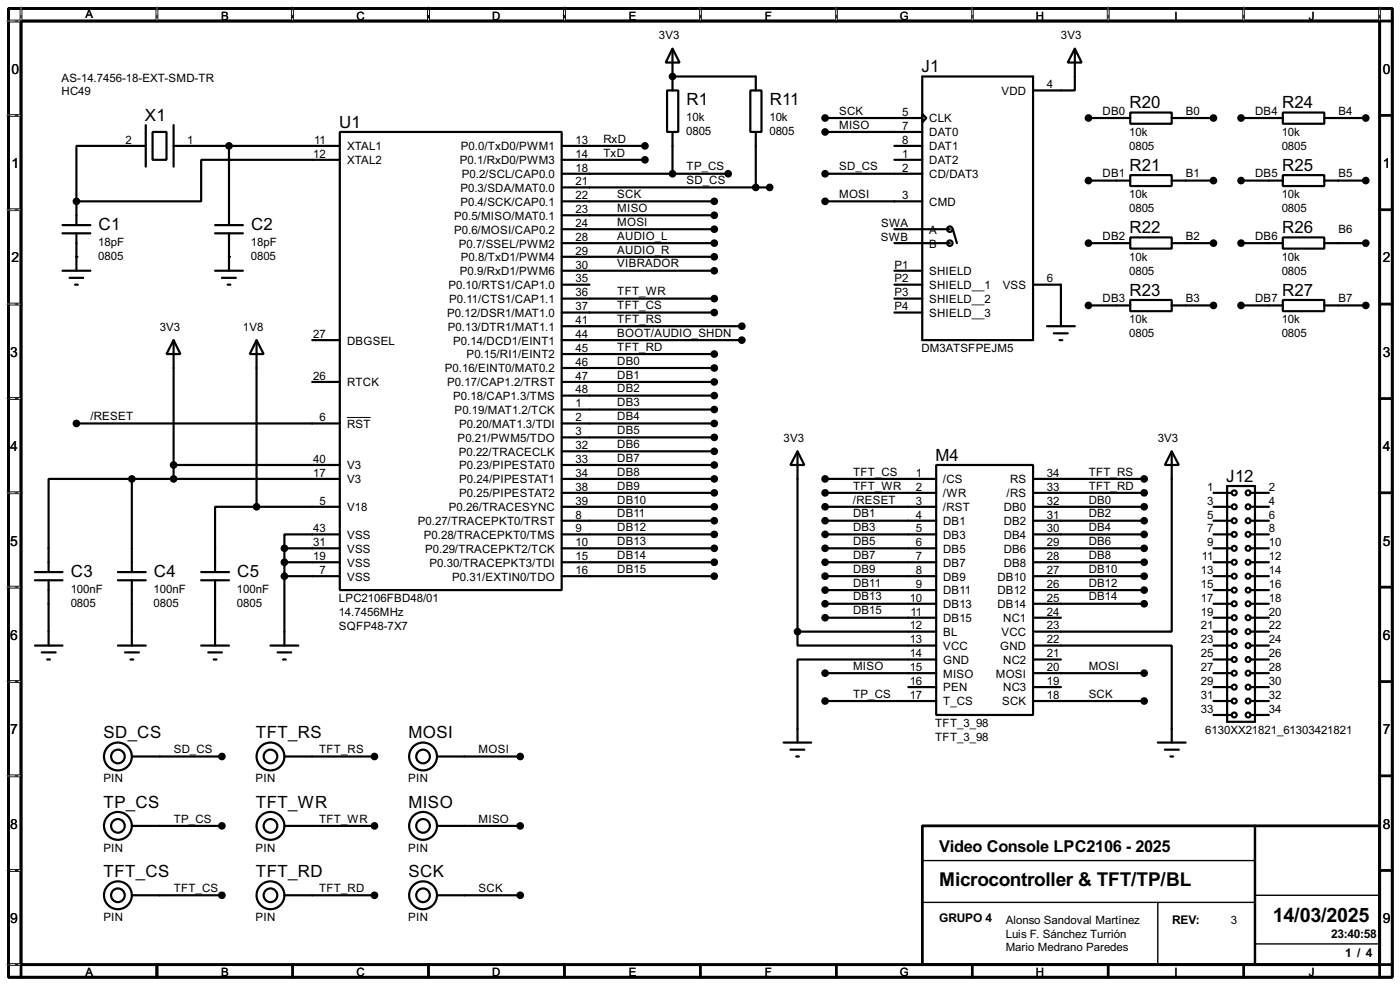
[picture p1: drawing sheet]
<svg xmlns="http://www.w3.org/2000/svg" width="256mm" height="180mm" viewBox="0 0 256 180" stroke-linecap="round" stroke-linejoin="round" font-family="sans-serif">
<path d="M1.6 1.6h253.5v177.3h-253.5zM3.9 3.9h248.9v172.7h-248.9z" fill="none" stroke="#000" stroke-width=".5"/>
<g fill="none" stroke="#000" stroke-width=".45">
<path d="M3.9 1.6v2.3h-2.3M28.8 1.6v2.3M53.6 1.6v2.3M78.5 1.6v2.3M103.4 1.6v2.3M128.3 1.6v2.3M153.2 1.6v2.3M178.1 1.6v2.3M203 1.6v2.3M227.9 1.6v2.3M252.8 1.6v2.3h2.3M1.6 21.1h2.3"/>
<path d="M1.6 38.4h2.3M252.8 21.1h2.3M252.8 38.4h2.3M1.6 55.7h2.3M252.8 55.7h2.3M1.6 73h2.3M252.8 73h2.3M1.6 90.2h2.3M252.8 90.2h2.3M1.6 107.5h2.3M252.8 107.5h2.3M1.6 124.8h2.3"/>
<path d="M252.8 124.8h2.3M1.6 142h2.3M1.6 159.3h2.3M169 151.2h83.8v25.4h-83.8zM229.9 151.2v25.4M252.8 142h2.3M252.8 159.3h2.3M1.6 176.6h2.3v2.3M28.8 176.6v2.3M53.6 176.6v2.3M78.5 176.6v2.3M103.4 176.6v2.3"/>
<path d="M128.3 176.6v2.3M153.2 176.6v2.3M178.1 176.6v2.3M203 176.6v2.3M227.9 176.6v2.3M255.1 176.6h-2.3v2.3"/>
</g>
<g fill="none" stroke="#fff" stroke-width=".18">
<path d="M1.3 3.9h2.3M3.9 1.3v2.3M28.8 1.3v2.3M53.6 1.3v2.3M78.5 1.3v2.3M103.4 1.3v2.3M128.3 1.3v2.3M153.2 1.3v2.3M178.1 1.3v2.3M203 1.3v2.3M227.9 1.3v2.3M252.8 1.3v2.3"/>
<path d="M1.3 21.1h2.3M1.3 38.4h2.3M1.3 55.7h2.3M1.3 73h2.3M1.3 90.2h2.3M1.3 107.5h2.3M1.3 124.8h2.3M1.3 142h2.3M1.3 159.3h2.3M1.3 176.6h2.3"/>
</g>
<g fill="none" stroke="#000" stroke-width=".18" stroke-dasharray=".5 1">
<path d="M1.3 3.9h2.3M3.9 1.3v2.3M28.8 1.3v2.3M53.6 1.3v2.3M78.5 1.3v2.3M103.4 1.3v2.3M128.3 1.3v2.3M153.2 1.3v2.3M178.1 1.3v2.3M203 1.3v2.3M227.9 1.3v2.3M252.8 1.3v2.3"/>
<path d="M1.3 21.1h2.3M1.3 38.4h2.3M1.3 55.7h2.3M1.3 73h2.3M1.3 90.2h2.3M1.3 107.5h2.3M1.3 124.8h2.3M1.3 142h2.3M1.3 159.3h2.3M1.3 176.6h2.3"/>
</g>
<path d="M169 157.5h60.9M169 165.2h60.9M212.1 165.2v11.4M229.9 163.9h22.9M229.9 172.8h22.9" fill="none" stroke="#000" stroke-width=".25"/>
<g fill="#000">
<circle cx="123.2" cy="14" r=".2"/>
<circle cx="14" cy="36.9" r=".2"/>
<circle cx="14" cy="47" r=".2"/>
<circle cx="42" cy="47" r=".2"/>
</g>
<g fill="none" stroke="#000" stroke-width=".4">
<path d="M122.2 16.6h2.1v7.6h-2.1zM123.2 8.9l1.3 2.6h-2.5zM123.2 14h15.3v2.6M123.2 8.9v7.7M137.5 16.6h2v7.6h-2zM169 14h20.3v48.3h-20.3zM196.9 8.9l1.3 2.6h-2.6zM196.9 8.9v7.7h-7.6M14 36.9v4.3M26.7 26.7h-12.7v10.2M26.7 22.9v7.6M28 24.2h2.5v5.1h-2.5z"/>
<path d="M31.8 26.7h30.5M31.8 22.9v7.6M42 26.7v14.5M62.3 24.2h40.6v83.8h-40.6zM62.3 29.3h-25.4v7.6h-22.9M102.9 26.7h15.3M102.9 29.3h15.3M102.9 36.9h28M102.9 39.4h28M102.9 34.3h38.1M102.9 31.8h30.5M123.2 24.2v7.6"/>
<path d="M138.5 24.2v10.1M151.2 36.9h17.8M151.2 31.8h17.8M151.2 24.2h17.8M151.2 21.6h17.8M163.9 26.7h5.1M163.9 29.3h5.1M169 20.9l.7 .7-.7 .8zM199.4 21.6h7.7M199.4 33.1h7.7M207.1 20.6h7.6v2.1h-7.6zM207.1 32.1h7.6v2h-7.6z"/>
<path d="M214.7 21.6h7.6M214.7 33.1h7.6M227.4 21.6h7.6M227.4 33.1h7.6M235 20.6h7.6v2.1h-7.6zM235 32.1h7.6v2h-7.6zM242.6 21.6h7.6M242.6 33.1h7.6M11.5 49.6h5.1M11.5 41.2h5.1M11.5 42.7h5.1M12.8 50.9h2.5"/>
<path d="M13.8 52.1h.5M14 42.7v6.9M39.4 49.6h5.1M39.4 41.2h5.1M39.4 42.7h5.1M40.7 50.9h2.5M41.7 52.1h.5M42 42.7v6.9M102.9 42h28M102.9 44.5h28M102.9 49.6h28M102.9 54.7h28"/>
<path d="M102.9 59.7h33M102.9 57.2h28M102.9 47h28M102.9 52.1h5.1M163.9 42h10.1M163.9 44.5h10.1M163.9 49.6h5.1M163.9 54.7h5.1M163.9 57.2h5.1M163.9 52.1h5.1M174.6 42l.7 2.5M189.3 52.1h5.1v7.6"/>
<path d="M191.8 59.7h5.1M199.4 44.5h7.7M199.4 55.9h7.7M207.1 43.5h7.6v2h-7.6zM207.1 54.9h7.6v2.1h-7.6zM214.7 44.5h7.6M214.7 55.9h7.6M227.4 44.5h7.6M227.4 55.9h7.6M235 43.5h7.6v2h-7.6zM235 54.9h7.6v2.1h-7.6zM242.6 44.5h7.6"/>
<path d="M242.6 55.9h7.6M14 77.5h48.3M31.8 62.3l1.3 2.5h-2.6zM31.8 62.3v25.4M47 62.3l1.3 2.5h-2.5zM47 62.3v30.5M57.2 62.3h5.1M57.2 69.9h5.1M102.9 77.5h28M102.9 62.3h33M102.9 64.8h28M102.9 67.4h28"/>
<path d="M102.9 69.9h28M102.9 72.4h28M102.9 75h28M193.1 61h2.5M194.1 62.3h.5M24.2 87.7h-15.3v17M24.2 87.7v17M24.2 87.7h38.1M31.8 85.1h30.5M47 92.8h-7.6v11.9M47 92.8h15.3M62.3 97.8h-10.2v2.6"/>
<path d="M102.9 87.7h28M102.9 90.2h28M102.9 92.8h28M102.9 95.3h28M102.9 97.8h28M102.9 85.1h28M102.9 80.1h28M102.9 82.6h28M146.1 82.6l1.3 2.5h-2.6zM146.1 82.6v33M151.2 87.7h20.3M151.2 90.2h20.3"/>
<path d="M151.2 92.8h20.3M151.2 95.3h20.3M151.2 97.8h20.3M171.5 85.1h17.8v45.8h-17.8zM189.3 87.7h20.3M189.3 90.2h20.3M189.3 92.8h20.3M189.3 95.3h20.3M189.3 97.8h20.3M214.7 82.6l1.3 2.5h-2.6zM214.7 82.6v33h-25.4M222.3 90.2h3.4"/>
<path d="M222.3 92.8h3.4M222.3 95.3h3.4M222.3 97.8h3.4M224.8 89h5.1v43.1h-5.1zM229.1 90.2h3.4M229.1 92.8h3.4M229.1 95.3h3.4M229.1 97.8h3.4M6.4 104.7h5.1M6.4 106.2h5.1M6.4 118.2h5.1M7.7 119.4h2.5"/>
<path d="M8.9 106.2v12M21.6 104.7h5.1M21.6 106.2h5.1M21.6 118.2h5.1M22.9 119.4h2.6M24.2 106.2v12M36.9 104.7h5.1M36.9 106.2h5.1M36.9 118.2h5.1M38.2 119.4h2.5M39.4 106.2v12M49.6 118.2h5.1"/>
<path d="M50.9 119.4h2.5M52.1 100.4h10.2M52.1 100.4v17.8M52.1 102.9h10.2M52.1 105.5h10.2M102.9 100.4h28M102.9 102.9h28M102.9 105.5h28M146.1 115.6v2.6h25.4M146.1 115.6h25.4M151.2 100.4h20.3M151.2 102.9h20.3"/>
<path d="M151.2 105.5h20.3M151.2 108h20.3M151.2 110.5h20.3M151.2 113.1h20.3M189.3 118.2h25.4v17.7M189.3 100.4h20.3M189.3 102.9h20.3M189.3 105.5h20.3M189.3 108h20.3M189.3 110.5h20.3M189.3 113.1h5.1M222.3 100.4h3.4"/>
<path d="M222.3 102.9h3.4M222.3 105.5h3.4M222.3 108h3.4M222.3 110.5h3.4M222.3 113.1h3.4M222.3 115.6h3.4M222.3 118.2h3.4M229.1 100.4h3.4M229.1 102.9h3.4M229.1 105.5h3.4M229.1 108h3.4M229.1 110.5h3.4"/>
<path d="M229.1 113.1h3.4M229.1 115.6h3.4M229.1 118.2h3.4M8.7 120.7h.5M23.9 120.7h.5M24.2 138.5h16.5M39.2 120.7h.5M51.9 120.7h.5M52.1 138.5h16.5M80.1 138.5h15.2M143.6 135.9h5M144.8 137.2h2.6"/>
<path d="M145.9 138.5h.5M151.2 123.2h20.3M151.2 128.3h20.3M166.4 125.8h5.1M171.5 120.7h-25.4v15.2M189.3 123.2h20.3M189.3 128.3h20.3M189.3 120.7h5.1M189.3 125.8h5.1M212.1 135.9h5.1M213.4 137.2h2.6M214.4 138.5h.5"/>
<path d="M222.3 123.2h3.4M222.3 128.3h3.4M222.3 120.7h3.4M222.3 125.8h3.4M222.3 130.9h3.4M229.1 123.2h3.4M229.1 128.3h3.4M229.1 120.7h3.4M229.1 125.8h3.4M229.1 130.9h3.4M24.2 151.2h16.5M52.1 151.2h16.5"/>
<path d="M80.1 151.2h15.2M24.2 163.9h16.5M52.1 163.9h16.5M80.1 163.9h15.2"/>
<circle cx="174" cy="42" r=".5"/>
<circle cx="174" cy="44.5" r=".5"/>
<circle cx="226.1" cy="92.8" r=".45"/>
<circle cx="226.1" cy="95.3" r=".45"/>
<circle cx="226.1" cy="97.8" r=".45"/>
<circle cx="226.1" cy="90.2" r=".45"/>
<circle cx="228.6" cy="90.2" r=".45"/>
<circle cx="228.6" cy="92.8" r=".45"/>
<circle cx="228.6" cy="95.3" r=".45"/>
<circle cx="228.6" cy="97.8" r=".45"/>
<circle cx="226.1" cy="100.4" r=".45"/>
<circle cx="226.1" cy="108" r=".45"/>
<circle cx="226.1" cy="113.1" r=".45"/>
<circle cx="226.1" cy="115.6" r=".45"/>
<circle cx="226.1" cy="118.2" r=".45"/>
<circle cx="226.1" cy="102.9" r=".45"/>
<circle cx="226.1" cy="105.5" r=".45"/>
<circle cx="226.1" cy="110.5" r=".45"/>
<circle cx="228.6" cy="100.4" r=".45"/>
<circle cx="228.6" cy="102.9" r=".45"/>
<circle cx="228.6" cy="118.2" r=".45"/>
<circle cx="228.6" cy="113.1" r=".45"/>
<circle cx="228.6" cy="110.5" r=".45"/>
<circle cx="228.6" cy="115.6" r=".45"/>
<circle cx="228.6" cy="108" r=".45"/>
<circle cx="228.6" cy="105.5" r=".45"/>
<circle cx="21.6" cy="138.5" r="2.55"/>
<circle cx="21.6" cy="138.5" r="1.25"/>
<circle cx="49.5" cy="138.5" r="2.55"/>
<circle cx="49.5" cy="138.5" r="1.25"/>
<circle cx="77.5" cy="138.5" r="2.55"/>
<circle cx="77.5" cy="138.5" r="1.25"/>
<circle cx="226.1" cy="125.8" r=".45"/>
<circle cx="226.1" cy="128.3" r=".45"/>
<circle cx="226.1" cy="123.2" r=".45"/>
<circle cx="226.1" cy="120.7" r=".45"/>
<circle cx="226.1" cy="130.9" r=".45"/>
<circle cx="228.6" cy="130.9" r=".45"/>
<circle cx="228.6" cy="128.3" r=".45"/>
<circle cx="228.6" cy="125.8" r=".45"/>
<circle cx="228.6" cy="123.2" r=".45"/>
<circle cx="228.6" cy="120.7" r=".45"/>
<circle cx="21.6" cy="151.2" r="2.55"/>
<circle cx="21.6" cy="151.2" r="1.25"/>
<circle cx="49.5" cy="151.2" r="2.55"/>
<circle cx="49.5" cy="151.2" r="1.25"/>
<circle cx="77.5" cy="151.2" r="2.55"/>
<circle cx="77.5" cy="151.2" r="1.25"/>
<circle cx="21.6" cy="163.9" r="2.55"/>
<circle cx="21.6" cy="163.9" r="1.25"/>
<circle cx="49.5" cy="163.9" r="2.55"/>
<circle cx="49.5" cy="163.9" r="1.25"/>
<circle cx="77.5" cy="163.9" r="2.55"/>
<circle cx="77.5" cy="163.9" r="1.25"/>
</g>
<path d="M63.6 76.4h4.3" fill="none" stroke="#000" stroke-width=".18"/>
<g fill="#000" stroke="#000" stroke-width=".4">
<circle cx="123.2" cy="14" r=".5"/>
<circle cx="14" cy="36.9" r=".5"/>
<circle cx="41.9" cy="26.7" r=".5"/>
<circle cx="118.1" cy="29.3" r=".5"/>
<circle cx="118.1" cy="26.7" r=".5"/>
<circle cx="123.2" cy="31.8" r=".5"/>
<circle cx="130.8" cy="36.9" r=".5"/>
<circle cx="130.8" cy="39.4" r=".5"/>
<circle cx="133.4" cy="31.8" r=".5"/>
<circle cx="138.4" cy="34.3" r=".5"/>
<circle cx="141" cy="34.3" r=".5"/>
<circle cx="151.1" cy="24.2" r=".5"/>
<circle cx="151.1" cy="21.6" r=".5"/>
<circle cx="151.1" cy="36.9" r=".5"/>
<circle cx="151.1" cy="31.8" r=".5"/>
<circle cx="199.4" cy="21.6" r=".5"/>
<circle cx="199.4" cy="33.1" r=".5"/>
<circle cx="222.3" cy="21.6" r=".5"/>
<circle cx="222.3" cy="33.1" r=".5"/>
<circle cx="227.3" cy="21.6" r=".5"/>
<circle cx="227.3" cy="33.1" r=".5"/>
<circle cx="250.2" cy="21.6" r=".5"/>
<circle cx="250.2" cy="33.1" r=".5"/>
<circle cx="130.8" cy="54.7" r=".5"/>
<circle cx="130.8" cy="42" r=".5"/>
<circle cx="130.8" cy="44.5" r=".5"/>
<circle cx="130.8" cy="57.2" r=".5"/>
<circle cx="130.8" cy="49.6" r=".5"/>
<circle cx="130.8" cy="47" r=".5"/>
<circle cx="135.9" cy="59.7" r=".5"/>
<circle cx="199.4" cy="55.9" r=".5"/>
<circle cx="199.4" cy="44.5" r=".5"/>
<circle cx="222.3" cy="44.5" r=".5"/>
<circle cx="222.3" cy="55.9" r=".5"/>
<circle cx="227.3" cy="44.5" r=".5"/>
<circle cx="227.3" cy="55.9" r=".5"/>
<circle cx="250.2" cy="44.5" r=".5"/>
<circle cx="250.2" cy="55.9" r=".5"/>
<circle cx="14" cy="77.5" r=".5"/>
<circle cx="130.8" cy="69.9" r=".5"/>
<circle cx="130.8" cy="67.4" r=".5"/>
<circle cx="130.8" cy="77.5" r=".5"/>
<circle cx="130.8" cy="64.8" r=".5"/>
<circle cx="130.8" cy="75" r=".5"/>
<circle cx="130.8" cy="72.4" r=".5"/>
<circle cx="135.9" cy="62.3" r=".5"/>
<circle cx="24.1" cy="87.7" r=".5"/>
<circle cx="31.8" cy="85.1" r=".5"/>
<circle cx="31.8" cy="87.7" r=".5"/>
<circle cx="47" cy="92.8" r=".5"/>
<circle cx="130.8" cy="92.8" r=".5"/>
<circle cx="130.8" cy="85.1" r=".5"/>
<circle cx="130.8" cy="97.8" r=".5"/>
<circle cx="130.8" cy="82.6" r=".5"/>
<circle cx="130.8" cy="80.1" r=".5"/>
<circle cx="130.8" cy="90.2" r=".5"/>
<circle cx="130.8" cy="95.3" r=".5"/>
<circle cx="130.8" cy="87.7" r=".5"/>
<circle cx="151.1" cy="92.8" r=".5"/>
<circle cx="151.1" cy="90.2" r=".5"/>
<circle cx="151.1" cy="95.3" r=".5"/>
<circle cx="151.1" cy="97.8" r=".5"/>
<circle cx="151.1" cy="87.7" r=".5"/>
<circle cx="209.6" cy="90.2" r=".5"/>
<circle cx="209.6" cy="95.3" r=".5"/>
<circle cx="209.6" cy="87.7" r=".5"/>
<circle cx="209.6" cy="97.8" r=".5"/>
<circle cx="209.6" cy="92.8" r=".5"/>
<circle cx="52.1" cy="102.9" r=".5"/>
<circle cx="52.1" cy="105.5" r=".5"/>
<circle cx="52.1" cy="100.4" r=".5"/>
<circle cx="130.8" cy="102.9" r=".5"/>
<circle cx="130.8" cy="105.5" r=".5"/>
<circle cx="130.8" cy="100.4" r=".5"/>
<circle cx="146.1" cy="115.6" r=".5"/>
<circle cx="151.1" cy="113.1" r=".5"/>
<circle cx="151.1" cy="110.5" r=".5"/>
<circle cx="151.1" cy="108" r=".5"/>
<circle cx="151.1" cy="105.5" r=".5"/>
<circle cx="151.1" cy="102.9" r=".5"/>
<circle cx="151.1" cy="100.4" r=".5"/>
<circle cx="209.6" cy="102.9" r=".5"/>
<circle cx="209.6" cy="108" r=".5"/>
<circle cx="209.6" cy="105.5" r=".5"/>
<circle cx="209.6" cy="110.5" r=".5"/>
<circle cx="209.6" cy="100.4" r=".5"/>
<circle cx="40.6" cy="138.5" r=".5"/>
<circle cx="68.6" cy="138.5" r=".5"/>
<circle cx="95.3" cy="138.5" r=".5"/>
<circle cx="151.1" cy="128.3" r=".5"/>
<circle cx="151.1" cy="123.2" r=".5"/>
<circle cx="209.6" cy="123.2" r=".5"/>
<circle cx="209.6" cy="128.3" r=".5"/>
<circle cx="40.6" cy="151.2" r=".5"/>
<circle cx="68.6" cy="151.2" r=".5"/>
<circle cx="95.3" cy="151.2" r=".5"/>
<circle cx="40.6" cy="163.9" r=".5"/>
<circle cx="68.6" cy="163.9" r=".5"/>
<circle cx="95.3" cy="163.9" r=".5"/>
</g>
<text font-size="4.1" x="233.2" y="168.8">14/03/2025</text>
<text font-size="3.9" x="172.1" y="162.2">Microcontroller &amp; TFT/TP/BL</text>
<g font-size="3.5">
<text x="168.8" y="13.2">J1</text>
<text x="26.6" y="22.1">X1</text>
<text x="62.1" y="23.3">U1</text>
<text x="125.8" y="19.2">R1</text>
<text x="141" y="19.2">R11</text>
<text x="206.9" y="19.8">R20</text>
<text x="234.9" y="19.8">R24</text>
<text x="206.9" y="31.2">R21</text>
<text x="234.9" y="31.2">R25</text>
<text x="18.1" y="42.1">C1</text>
<text x="46" y="42.1">C2</text>
<text x="206.9" y="42.7">R22</text>
<text x="234.9" y="42.7">R26</text>
<text x="206.9" y="54.1">R23</text>
<text x="234.9" y="54.1">R27</text>
<text x="171.4" y="84.3">M4</text>
<text x="224.7" y="88.2">J12</text>
<text x="13" y="105.6">C3</text>
<text x="28.2" y="105.6">C4</text>
<text x="43.5" y="105.6">C5</text>
<text x="19" y="135.1">SD_CS</text>
<text x="46.9" y="135.1">TFT_RS</text>
<text x="74.8" y="135.1">MOSI</text>
<text x="19" y="147.8">TP_CS</text>
<text x="46.9" y="147.8">TFT_WR</text>
<text x="74.8" y="147.8">MISO</text>
<text x="19" y="160.5">TFT_CS</text>
<text x="46.9" y="160.5">TFT_RD</text>
<text x="74.8" y="160.5">SCK</text>
</g>
<text font-size="3.4" x="172.1" y="155.9">Video Console LPC2106 - 2025</text>
<g font-size="2.9">
<text x="2.1" y="13.5">0</text>
<text x="253.4" y="13.5">0</text>
<text x="2.1" y="30.7">1</text>
<text x="253.4" y="30.7">1</text>
<text x="2.1" y="48">2</text>
<text x="253.4" y="48">2</text>
<text x="1.9" y="65.3">3</text>
<text x="253.4" y="65.3">3</text>
<text x="1.9" y="82.5">4</text>
<text x="253.4" y="82.5">4</text>
<text x="1.9" y="99.9">5</text>
<text x="253.4" y="99.9">5</text>
<text x="1.9" y="117.1">6</text>
<text x="253.4" y="117.1">6</text>
<text x="1.9" y="134.4">7</text>
<text x="253.4" y="134.4">7</text>
<text x="1.9" y="151.7">8</text>
<text x="253.4" y="151.7">8</text>
<text x="1.9" y="168.9">9</text>
<text x="253.4" y="168.9">9</text>
</g>
<g font-size="2.5">
<text x="172" y="168.8">GRUPO 4</text>
<text x="214.7" y="169.1">REV:</text>
<text x="243.9" y="171.6">23:40:58</text>
<text x="246.4" y="175.2">1 / 4</text>
</g>
<g font-size="2.4">
<text x="15.6" y="3.4">A</text>
<text x="40.5" y="3.6">B</text>
<text x="65.3" y="3.6">C</text>
<text x="90.2" y="3.6">D</text>
<text x="115.2" y="3.6">E</text>
<text x="140.1" y="3.6">F</text>
<text x="164.8" y="3.6">G</text>
<text x="189.8" y="3.6">H</text>
<text x="215.1" y="3.6">I</text>
<text x="239.8" y="3.6">J</text>
<text x="120.7" y="7.2">3V3</text>
<text x="194.4" y="7.2">3V3</text>
<text x="11.3" y="15">AS-14.7456-18-EXT-SMD-TR</text>
<text x="11.3" y="17.5">HC49</text>
<text x="183.5" y="17.3">VDD</text>
<text x="191.8" y="16.2">4</text>
<text x="125.7" y="22.2">10k</text>
<text x="141" y="22.2">10k</text>
<text x="153.7" y="23.6">MISO</text>
<text x="153.7" y="21">SCK</text>
<text x="165.3" y="21.2">5</text>
<text x="165.3" y="23.8">7</text>
<text x="170.2" y="22.4">CLK</text>
<text x="202" y="21">DB0</text>
<text x="217.2" y="21">B0</text>
<text x="229.9" y="21">DB4</text>
<text x="245.2" y="21">B4</text>
<text x="23" y="26.3">2</text>
<text x="34.3" y="26.3">1</text>
<text x="57.4" y="28.9">12</text>
<text x="57.6" y="26.3">11</text>
<text x="63.6" y="27.5">XTAL1</text>
<text x="84.4" y="27.5">P0.0/TxD0/PWM1</text>
<text x="105.5" y="26.3">13</text>
<text x="105.5" y="28.9">14</text>
<text x="110.5" y="26.1">RxD</text>
<text x="110.5" y="28.6">TxD</text>
<text x="125.7" y="24.7">0805</text>
<text x="141" y="24.7">0805</text>
<text x="165.3" y="26.3">8</text>
<text x="165.3" y="28.9">1</text>
<text x="170.2" y="25">DAT0</text>
<text x="170.2" y="27.5">DAT1</text>
<text x="206.9" y="24.9">10k</text>
<text x="206.9" y="27.4">0805</text>
<text x="234.8" y="24.9">10k</text>
<text x="234.8" y="27.4">0805</text>
<text x="63.6" y="30">XTAL2</text>
<text x="84.2" y="30">P0.1/RxD0/PWM3</text>
<text x="84.3" y="35.1">P0.3/SDA/MAT0.0</text>
<text x="84.6" y="32.6">P0.2/SCL/CAP0.0</text>
<text x="105.5" y="31.4">18</text>
<text x="105.5" y="33.9">21</text>
<text x="125.8" y="33.7">SD_CS</text>
<text x="125.8" y="31.2">TP_CS</text>
<text x="153.7" y="31.2">SD_CS</text>
<text x="165.3" y="31.4">2</text>
<text x="170.2" y="32.6">CD/DAT3</text>
<text x="170.2" y="30">DAT2</text>
<text x="202" y="32.5">DB1</text>
<text x="217.2" y="32.5">B1</text>
<text x="229.9" y="32.5">DB5</text>
<text x="245.2" y="32.5">B5</text>
<text x="83.2" y="40.2">P0.5/MISO/MAT0.1</text>
<text x="84.3" y="37.7">P0.4/SCK/CAP0.1</text>
<text x="105.5" y="36.5">22</text>
<text x="105.5" y="39">23</text>
<text x="105.5" y="41.6">24</text>
<text x="113.1" y="36.3">SCK</text>
<text x="113.1" y="38.8">MISO</text>
<text x="113.1" y="41.3">MOSI</text>
<text x="153.7" y="36.3">MOSI</text>
<text x="161.4" y="41.6">SWA</text>
<text x="165.3" y="36.5">3</text>
<text x="170.2" y="37.7">CMD</text>
<text x="206.9" y="36.3">10k</text>
<text x="206.9" y="38.8">0805</text>
<text x="234.8" y="36.3">10k</text>
<text x="234.8" y="38.8">0805</text>
<text x="18" y="45">18pF</text>
<text x="18" y="47.6">0805</text>
<text x="45.9" y="45">18pF</text>
<text x="45.9" y="47.6">0805</text>
<text x="83.2" y="42.7">P0.6/MOSI/CAP0.2</text>
<text x="84" y="45.3">P0.7/SSEL/PWM2</text>
<text x="84.4" y="47.8">P0.8/TxD1/PWM4</text>
<text x="105.5" y="44.1">28</text>
<text x="105.5" y="46.6">29</text>
<text x="113.1" y="43.9">AUDIO_L</text>
<text x="113.1" y="46.4">AUDIO_R</text>
<text x="161.4" y="44.1">SWB</text>
<text x="170.2" y="42.7">A</text>
<text x="170.2" y="45.3">B</text>
<text x="202" y="43.9">DB2</text>
<text x="206.9" y="47.7">10k</text>
<text x="217.2" y="43.9">B2</text>
<text x="229.9" y="43.9">DB6</text>
<text x="234.8" y="47.7">10k</text>
<text x="245.2" y="42.6">B6</text>
<text x="82.1" y="52.9">P0.10/RTS1/CAP1.0</text>
<text x="84.2" y="50.4">P0.9/RxD1/PWM6</text>
<text x="105.5" y="49.2">30</text>
<text x="105.5" y="51.7">35</text>
<text x="113.1" y="49">VIBRADOR</text>
<text x="163.8" y="49.2">P1</text>
<text x="163.8" y="51.7">P2</text>
<text x="170.2" y="50.4">SHIELD</text>
<text x="170.2" y="52.9">SHIELD__1</text>
<text x="183.7" y="52.9">VSS</text>
<text x="191.8" y="51.7">6</text>
<text x="206.9" y="50.3">0805</text>
<text x="234.8" y="50.3">0805</text>
<text x="81.9" y="58">P0.12/DSR1/MAT1.0</text>
<text x="82.3" y="55.4">P0.11/CTS1/CAP1.1</text>
<text x="105.5" y="54.3">36</text>
<text x="105.5" y="56.8">37</text>
<text x="105.5" y="59.3">41</text>
<text x="113.1" y="54">TFT_WR</text>
<text x="113.1" y="59.1">TFT_RS</text>
<text x="113.1" y="56.6">TFT_CS</text>
<text x="163.8" y="54.3">P3</text>
<text x="163.8" y="56.8">P4</text>
<text x="170.2" y="55.4">SHIELD__2</text>
<text x="170.2" y="58">SHIELD__3</text>
<text x="202" y="55.3">DB3</text>
<text x="206.9" y="59.2">10k</text>
<text x="217.2" y="55.3">B3</text>
<text x="229.9" y="55.3">DB7</text>
<text x="234.8" y="59.2">10k</text>
<text x="245.2" y="55.3">B7</text>
<text x="29.3" y="60.5">3V3</text>
<text x="44.5" y="60.5">1V8</text>
<text x="57.4" y="61.9">27</text>
<text x="63.6" y="63.1">DBGSEL</text>
<text x="82" y="60.5">P0.13/DTR1/MAT1.1</text>
<text x="83" y="63.1">P0.14/DCD1/EINT1</text>
<text x="85.5" y="65.6">P0.15/RI1/EINT2</text>
<text x="105.5" y="61.9">44</text>
<text x="105.5" y="64.4">45</text>
<text x="113.1" y="61.7">BOOT/AUDIO_SHDN</text>
<text x="113.1" y="64.2">TFT_RD</text>
<text x="168.8" y="64.5">DM3ATSFPEJM5</text>
<text x="206.9" y="61.7">0805</text>
<text x="234.8" y="61.7">0805</text>
<text x="57.4" y="69.5">26</text>
<text x="63.6" y="70.7">RTCK</text>
<text x="81.5" y="68.1">P0.16/EINT0/MAT0.2</text>
<text x="81.9" y="70.7">P0.17/CAP1.2/TRST</text>
<text x="105.5" y="67">46</text>
<text x="105.5" y="69.5">47</text>
<text x="105.5" y="72">48</text>
<text x="113.1" y="66.7">DB0</text>
<text x="113.1" y="69.3">DB1</text>
<text x="113.1" y="71.8">DB2</text>
<text x="16.6" y="76.9">/RESET</text>
<text x="58.6" y="77.1">6</text>
<text x="83" y="73.2">P0.18/CAP1.3/TMS</text>
<text x="83.3" y="75.8">P0.19/MAT1.2/TCK</text>
<text x="105.5" y="74.6">1</text>
<text x="105.5" y="77.1">2</text>
<text x="113.1" y="74.4">DB3</text>
<text x="113.1" y="76.9">DB4</text>
<text x="63.6" y="78.3">RST</text>
<text x="83.8" y="80.8">P0.21/PWM5/TDO</text>
<text x="84" y="83.4">P0.22/TRACECLK</text>
<text x="84.1" y="78.3">P0.20/MAT1.3/TDI</text>
<text x="105.5" y="79.7">3</text>
<text x="105.5" y="82.2">32</text>
<text x="113.1" y="79.5">DB5</text>
<text x="113.1" y="82">DB6</text>
<text x="143.6" y="80.8">3V3</text>
<text x="212.1" y="80.8">3V3</text>
<text x="57.4" y="87.3">17</text>
<text x="57.4" y="84.7">40</text>
<text x="63.6" y="88.5">V3</text>
<text x="63.6" y="85.9">V3</text>
<text x="84.1" y="85.9">P0.23/PIPESTAT0</text>
<text x="84.1" y="88.5">P0.24/PIPESTAT1</text>
<text x="105.5" y="84.7">33</text>
<text x="105.5" y="87.3">34</text>
<text x="105.5" y="89.8">38</text>
<text x="113.1" y="84.5">DB7</text>
<text x="113.1" y="87.1">DB8</text>
<text x="113.1" y="89.6">DB9</text>
<text x="156.3" y="87.1">TFT_CS</text>
<text x="156.3" y="89.6">TFT_WR</text>
<text x="167.8" y="89.8">2</text>
<text x="167.8" y="87.3">1</text>
<text x="172.8" y="88.5">/CS</text>
<text x="185" y="88.5">RS</text>
<text x="191.8" y="89.8">33</text>
<text x="191.8" y="87.3">34</text>
<text x="199.4" y="87.1">TFT_RS</text>
<text x="199.4" y="89.6">TFT_RD</text>
<text x="221.2" y="89.8">1</text>
<text x="232.5" y="89.8">2</text>
<text x="58.6" y="92.4">5</text>
<text x="63.6" y="93.6">V18</text>
<text x="82.2" y="93.6">P0.26/TRACESYNC</text>
<text x="84.1" y="91">P0.25/PIPESTAT2</text>
<text x="105.5" y="92.4">39</text>
<text x="105.5" y="94.9">8</text>
<text x="113.1" y="92.2">DB10</text>
<text x="113.1" y="94.7">DB11</text>
<text x="156.3" y="92.2">/RESET</text>
<text x="156.3" y="94.7">DB1</text>
<text x="167.8" y="92.4">3</text>
<text x="167.8" y="94.9">4</text>
<text x="172.8" y="91">/WR</text>
<text x="172.8" y="93.6">/RST</text>
<text x="183.9" y="93.6">DB0</text>
<text x="184.4" y="91">/RS</text>
<text x="191.8" y="92.4">32</text>
<text x="191.8" y="94.9">31</text>
<text x="199.4" y="92.2">DB0</text>
<text x="199.4" y="94.7">DB2</text>
<text x="221.2" y="92.4">3</text>
<text x="221.2" y="94.9">5</text>
<text x="232.5" y="92.4">4</text>
<text x="232.5" y="94.9">6</text>
<text x="57.4" y="100">31</text>
<text x="57.4" y="97.4">43</text>
<text x="63.6" y="101.2">VSS</text>
<text x="63.6" y="98.6">VSS</text>
<text x="76.5" y="96.1">P0.27/TRACEPKT0/TRST</text>
<text x="77.6" y="98.6">P0.28/TRACEPKT0/TMS</text>
<text x="77.9" y="101.2">P0.29/TRACEPKT2/TCK</text>
<text x="105.5" y="97.4">9</text>
<text x="105.5" y="100">10</text>
<text x="113.1" y="97.2">DB12</text>
<text x="113.1" y="99.8">DB13</text>
<text x="156.3" y="97.2">DB3</text>
<text x="156.3" y="99.8">DB5</text>
<text x="167.8" y="97.4">5</text>
<text x="167.8" y="100">6</text>
<text x="172.8" y="96.1">DB1</text>
<text x="172.8" y="98.6">DB3</text>
<text x="172.8" y="101.2">DB5</text>
<text x="183.9" y="96.1">DB2</text>
<text x="183.9" y="98.6">DB4</text>
<text x="183.9" y="101.2">DB6</text>
<text x="191.8" y="97.4">30</text>
<text x="191.8" y="100">29</text>
<text x="199.4" y="97.2">DB4</text>
<text x="199.4" y="99.8">DB6</text>
<text x="221.2" y="97.4">7</text>
<text x="221.2" y="100">9</text>
<text x="232.5" y="100">10</text>
<text x="232.5" y="97.4">8</text>
<text x="57.4" y="102.5">19</text>
<text x="58.6" y="105.1">7</text>
<text x="63.6" y="106.3">VSS</text>
<text x="63.6" y="103.7">VSS</text>
<text x="78.7" y="103.7">P0.30/TRACEPKT3/TDI</text>
<text x="82.8" y="106.3">P0.31/EXTIN0/TDO</text>
<text x="105.5" y="102.5">15</text>
<text x="105.5" y="105.1">16</text>
<text x="113.1" y="102.3">DB14</text>
<text x="113.1" y="104.9">DB15</text>
<text x="156.3" y="102.3">DB7</text>
<text x="156.3" y="104.9">DB9</text>
<text x="156.3" y="107.4">DB11</text>
<text x="167.8" y="102.5">7</text>
<text x="167.8" y="105.1">8</text>
<text x="167.8" y="107.6">9</text>
<text x="172.8" y="103.7">DB7</text>
<text x="172.8" y="106.3">DB9</text>
<text x="182.7" y="106.3">DB10</text>
<text x="183.9" y="103.7">DB8</text>
<text x="191.8" y="102.5">28</text>
<text x="191.8" y="105.1">27</text>
<text x="191.8" y="107.6">26</text>
<text x="199.4" y="102.3">DB8</text>
<text x="199.4" y="104.9">DB10</text>
<text x="199.4" y="107.4">DB12</text>
<text x="220" y="105.1">13</text>
<text x="220" y="107.6">15</text>
<text x="220.2" y="102.5">11</text>
<text x="232.5" y="102.5">12</text>
<text x="232.5" y="105.1">14</text>
<text x="232.5" y="107.6">16</text>
<text x="13" y="108.5">100nF</text>
<text x="13" y="111.1">0805</text>
<text x="28.2" y="108.5">100nF</text>
<text x="28.2" y="111.1">0805</text>
<text x="43.4" y="108.5">100nF</text>
<text x="43.4" y="111.1">0805</text>
<text x="62.1" y="112.7">14.7456MHz</text>
<text x="62.1" y="110.2">LPC2106FBD48/01</text>
<text x="156.3" y="109.9">DB13</text>
<text x="156.3" y="112.5">DB15</text>
<text x="166.7" y="110.1">10</text>
<text x="166.8" y="112.7">11</text>
<text x="172.8" y="108.8">DB11</text>
<text x="172.8" y="111.3">DB13</text>
<text x="172.8" y="113.9">DB15</text>
<text x="182.7" y="108.8">DB12</text>
<text x="182.7" y="111.3">DB14</text>
<text x="183.8" y="113.9">NC1</text>
<text x="191.8" y="110.1">25</text>
<text x="191.8" y="112.7">24</text>
<text x="199.4" y="109.9">DB14</text>
<text x="220" y="110.1">17</text>
<text x="220" y="112.7">19</text>
<text x="232.5" y="110.1">18</text>
<text x="232.5" y="112.7">20</text>
<text x="62.1" y="115.3">SQFP48-7X7</text>
<text x="166.7" y="115.2">12</text>
<text x="166.7" y="117.8">13</text>
<text x="172.8" y="116.4">BL</text>
<text x="172.8" y="119">VCC</text>
<text x="183.2" y="119">GND</text>
<text x="183.5" y="116.4">VCC</text>
<text x="191.8" y="115.2">23</text>
<text x="191.8" y="117.8">22</text>
<text x="220" y="115.2">21</text>
<text x="220" y="117.8">23</text>
<text x="232.5" y="115.2">22</text>
<text x="232.5" y="117.8">24</text>
<text x="156.3" y="122.6">MISO</text>
<text x="166.7" y="120.3">14</text>
<text x="166.7" y="122.8">15</text>
<text x="166.7" y="125.4">16</text>
<text x="172.8" y="121.5">GND</text>
<text x="172.8" y="124">MISO</text>
<text x="182.4" y="124">MOSI</text>
<text x="183.8" y="121.5">NC2</text>
<text x="191.8" y="120.3">21</text>
<text x="191.8" y="122.8">20</text>
<text x="191.8" y="125.4">19</text>
<text x="199.4" y="122.6">MOSI</text>
<text x="220" y="120.3">25</text>
<text x="220" y="122.8">27</text>
<text x="220" y="125.4">29</text>
<text x="232.5" y="120.3">26</text>
<text x="232.5" y="122.8">28</text>
<text x="232.5" y="125.4">30</text>
<text x="156.3" y="127.7">TP_CS</text>
<text x="166.7" y="127.9">17</text>
<text x="172.8" y="126.6">PEN</text>
<text x="172.8" y="129.1">T_CS</text>
<text x="183.6" y="129.1">SCK</text>
<text x="183.8" y="126.6">NC3</text>
<text x="191.8" y="127.9">18</text>
<text x="199.4" y="127.7">SCK</text>
<text x="220" y="127.9">31</text>
<text x="220" y="130.5">33</text>
<text x="232.5" y="127.9">32</text>
<text x="232.5" y="130.5">34</text>
<text x="31.8" y="137.9">SD_CS</text>
<text x="58.5" y="137.9">TFT_RS</text>
<text x="87.7" y="137.9">MOSI</text>
<text x="171.3" y="133.1">TFT_3_98</text>
<text x="171.3" y="135.6">TFT_3_98</text>
<text x="220.8" y="134.3">6130XX21821_61303421821</text>
<text x="18.9" y="143.2">PIN</text>
<text x="46.8" y="143.2">PIN</text>
<text x="74.8" y="143.2">PIN</text>
<text x="18.9" y="155.9">PIN</text>
<text x="31.8" y="150.6">TP_CS</text>
<text x="46.8" y="155.9">PIN</text>
<text x="58.5" y="150.6">TFT_WR</text>
<text x="74.8" y="155.9">PIN</text>
<text x="87.7" y="150.6">MISO</text>
<text x="31.8" y="163.3">TFT_CS</text>
<text x="58.5" y="163.3">TFT_RD</text>
<text x="87.7" y="163.3">SCK</text>
<text x="18.9" y="168.6">PIN</text>
<text x="46.8" y="168.6">PIN</text>
<text x="74.8" y="168.6">PIN</text>
<text x="184.2" y="169.1">Alonso Sandoval Martínez</text>
<text x="184.2" y="171.6">Luis F. Sánchez Turrión</text>
<text x="225.5" y="169.1">3</text>
<text x="15.6" y="178.7">A</text>
<text x="40.5" y="178.7">B</text>
<text x="65.3" y="178.7">C</text>
<text x="90.2" y="178.7">D</text>
<text x="115.2" y="178.7">E</text>
<text x="140.1" y="178.7">F</text>
<text x="164.8" y="178.7">G</text>
<text x="184.2" y="174.1">Mario Medrano Paredes</text>
<text x="189.8" y="178.7">H</text>
<text x="215.1" y="178.7">I</text>
<text x="239.8" y="178.7">J</text>
</g>
</svg>
